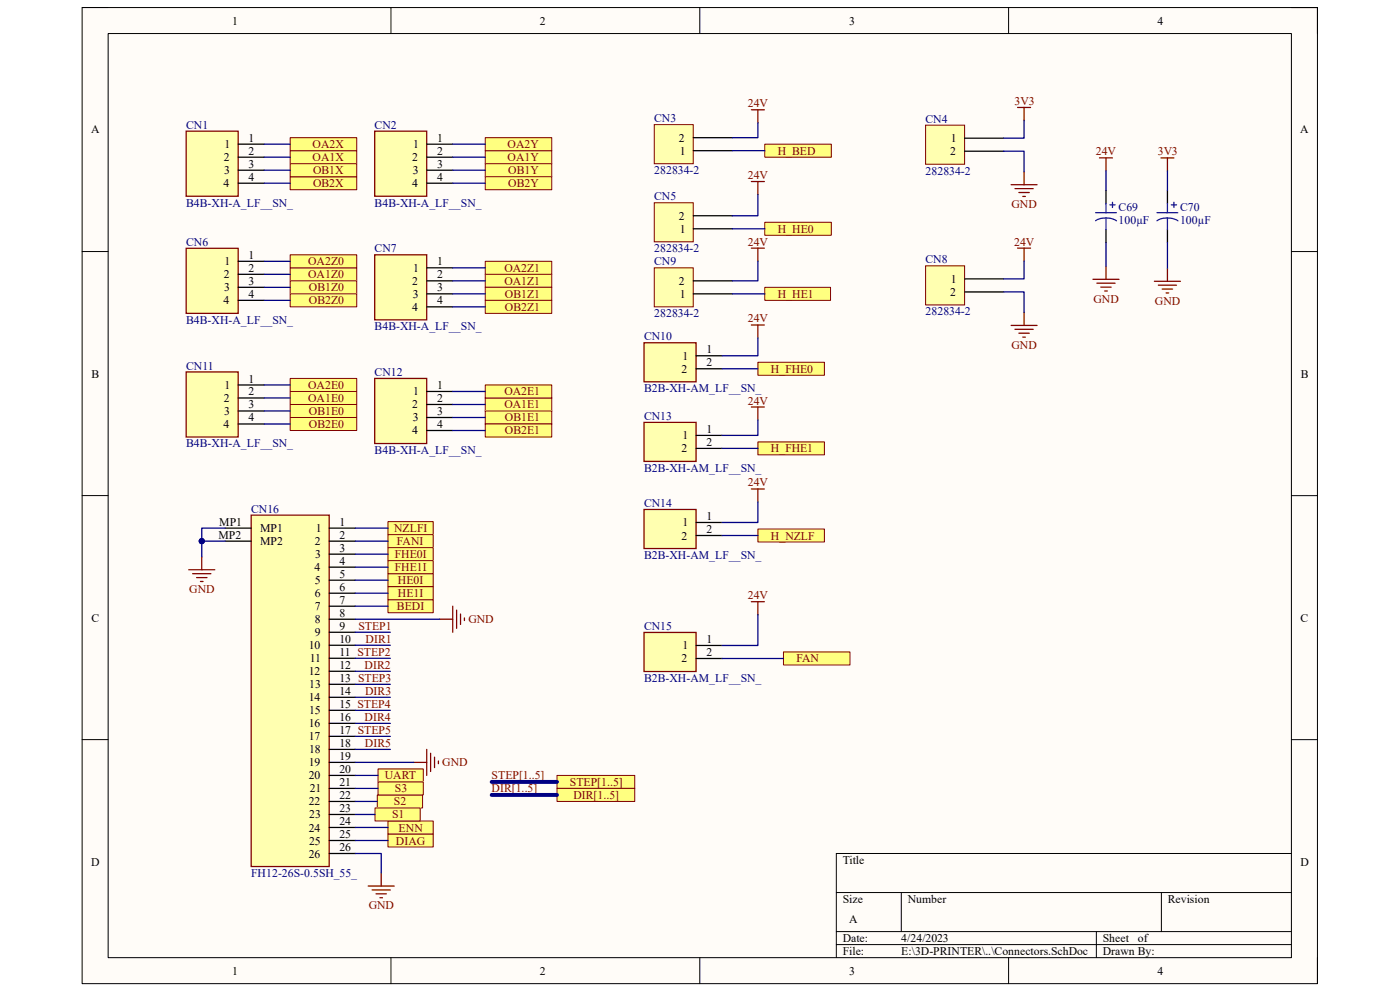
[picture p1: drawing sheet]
<svg xmlns="http://www.w3.org/2000/svg" width="420mm" height="297mm" viewBox="0 0 420 297" stroke-linecap="round" stroke-linejoin="round" font-family="sans-serif">
<path d="M24.6 2.3h370.6v292.5h-370.6z" fill-rule="evenodd" fill="#fffcf8"/>
<path d="M24.6 2.3h370.6v292.5h-370.6z" fill="none" stroke="#000" stroke-width=".3"/>
<path d="M32.4 10.1h355v276.9h-355z" fill-rule="evenodd" fill="#fffcf8"/>
<g fill="none" stroke="#000" stroke-width=".3">
<path d="M24.6 2.3h7.8M32.4 10.1h355v276.9h-355zM117.3 2.3v7.8M209.9 2.3v7.8M302.6 2.3v7.8M387.4 2.3h7.8v7.8M24.6 75.4h7.8M387.4 75.4h7.8M24.6 148.5h7.8M387.4 148.5h7.8M24.6 221.7h7.8M387.4 221.7h7.8"/>
<path d="M387.4 255.8h-136.5v31.2M250.9 267.5h136.5M250.9 279.2h136.5M270.4 267.5v11.7M328.9 279.2v7.8M348.4 267.5v11.7M117.3 287v7.8M209.9 287v7.8M250.9 283.1h136.5M302.6 287v7.8M395.2 287v7.8"/>
</g>
<path d="M87.1 45.2h19.9v3.9h-19.9z" fill-rule="evenodd" fill="#ffff80"/>
<path d="M87.1 45.2h19.9v3.9h-19.9z" fill="none" stroke="#800000" stroke-width=".3"/>
<path d="M87.1 41.3h19.9v3.9h-19.9z" fill-rule="evenodd" fill="#ffff80"/>
<path d="M87.1 41.3h19.9v3.9h-19.9z" fill="none" stroke="#800000" stroke-width=".3"/>
<path d="M145.6 45.2h19.9v3.9h-19.9z" fill-rule="evenodd" fill="#ffff80"/>
<path d="M145.6 45.2h19.9v3.9h-19.9z" fill="none" stroke="#800000" stroke-width=".3"/>
<path d="M145.6 49.1h19.9v3.9h-19.9z" fill-rule="evenodd" fill="#ffff80"/>
<path d="M145.6 49.1h19.9v3.9h-19.9z" fill="none" stroke="#800000" stroke-width=".3"/>
<path d="M145.6 53h19.9v3.9h-19.9z" fill-rule="evenodd" fill="#ffff80"/>
<path d="M145.6 53h19.9v3.9h-19.9z" fill="none" stroke="#800000" stroke-width=".3"/>
<path d="M145.6 41.3h19.9v3.9h-19.9z" fill-rule="evenodd" fill="#ffff80"/>
<path d="M145.6 41.3h19.9v3.9h-19.9z" fill="none" stroke="#800000" stroke-width=".3"/>
<path d="M87.1 80.3h19.9v3.9h-19.9z" fill-rule="evenodd" fill="#ffff80"/>
<path d="M87.1 80.3h19.9v3.9h-19.9z" fill="none" stroke="#800000" stroke-width=".3"/>
<path d="M87.1 84.2h19.9v3.9h-19.9z" fill-rule="evenodd" fill="#ffff80"/>
<path d="M87.1 84.2h19.9v3.9h-19.9z" fill="none" stroke="#800000" stroke-width=".3"/>
<path d="M87.1 88.1h19.9v3.9h-19.9z" fill-rule="evenodd" fill="#ffff80"/>
<path d="M87.1 88.1h19.9v3.9h-19.9z" fill="none" stroke="#800000" stroke-width=".3"/>
<path d="M87.1 76.4h19.9v3.9h-19.9z" fill-rule="evenodd" fill="#ffff80"/>
<path d="M87.1 76.4h19.9v3.9h-19.9z" fill="none" stroke="#800000" stroke-width=".3"/>
<path d="M145.6 82.2h19.9v3.9h-19.9z" fill-rule="evenodd" fill="#ffff80"/>
<path d="M145.6 82.2h19.9v3.9h-19.9z" fill="none" stroke="#800000" stroke-width=".3"/>
<path d="M145.6 86.1h19.9v3.9h-19.9z" fill-rule="evenodd" fill="#ffff80"/>
<path d="M145.6 86.1h19.9v3.9h-19.9z" fill="none" stroke="#800000" stroke-width=".3"/>
<path d="M145.6 90h19.9v3.9h-19.9z" fill-rule="evenodd" fill="#ffff80"/>
<path d="M145.6 90h19.9v3.9h-19.9z" fill="none" stroke="#800000" stroke-width=".3"/>
<path d="M145.6 78.3h19.9v3.9h-19.9z" fill-rule="evenodd" fill="#ffff80"/>
<path d="M145.6 78.3h19.9v3.9h-19.9z" fill="none" stroke="#800000" stroke-width=".3"/>
<path d="M87.1 117.3h19.9v3.9h-19.9z" fill-rule="evenodd" fill="#ffff80"/>
<path d="M87.1 117.3h19.9v3.9h-19.9z" fill="none" stroke="#800000" stroke-width=".3"/>
<path d="M87.1 121.2h19.9v3.9h-19.9z" fill-rule="evenodd" fill="#ffff80"/>
<path d="M87.1 121.2h19.9v3.9h-19.9z" fill="none" stroke="#800000" stroke-width=".3"/>
<path d="M87.1 125.1h19.9v3.9h-19.9z" fill-rule="evenodd" fill="#ffff80"/>
<path d="M87.1 125.1h19.9v3.9h-19.9z" fill="none" stroke="#800000" stroke-width=".3"/>
<path d="M87.1 113.4h19.9v3.9h-19.9z" fill-rule="evenodd" fill="#ffff80"/>
<path d="M87.1 113.4h19.9v3.9h-19.9z" fill="none" stroke="#800000" stroke-width=".3"/>
<path d="M145.6 119.3h19.9v3.9h-19.9z" fill-rule="evenodd" fill="#ffff80"/>
<path d="M145.6 119.3h19.9v3.9h-19.9z" fill="none" stroke="#800000" stroke-width=".3"/>
<path d="M145.6 123.2h19.9v3.9h-19.9z" fill-rule="evenodd" fill="#ffff80"/>
<path d="M145.6 123.2h19.9v3.9h-19.9z" fill="none" stroke="#800000" stroke-width=".3"/>
<path d="M145.6 127.1h19.9v3.9h-19.9z" fill-rule="evenodd" fill="#ffff80"/>
<path d="M145.6 127.1h19.9v3.9h-19.9z" fill="none" stroke="#800000" stroke-width=".3"/>
<path d="M145.6 115.4h19.9v3.9h-19.9z" fill-rule="evenodd" fill="#ffff80"/>
<path d="M145.6 115.4h19.9v3.9h-19.9z" fill="none" stroke="#800000" stroke-width=".3"/>
<path d="M196.3 37.4h11.7v11.7h-11.7z" fill-rule="evenodd" fill="#ffffb0"/>
<path d="M196.3 37.4h11.7v11.7h-11.7z" fill="none" stroke="#800000" stroke-width=".3"/>
<path d="M208 45.2h11.7M208 41.3h11.7" fill="none" stroke="#000" stroke-width=".38"/>
<path d="M196.3 60.8h11.7v11.7h-11.7z" fill-rule="evenodd" fill="#ffffb0"/>
<path d="M196.3 60.8h11.7v11.7h-11.7z" fill="none" stroke="#800000" stroke-width=".3"/>
<path d="M208 68.6h11.7M208 64.7h11.7" fill="none" stroke="#000" stroke-width=".38"/>
<path d="M196.3 80.3h11.7v11.7h-11.7z" fill-rule="evenodd" fill="#ffffb0"/>
<path d="M196.3 80.3h11.7v11.7h-11.7z" fill="none" stroke="#800000" stroke-width=".3"/>
<path d="M208 88.1h11.7M208 84.2h11.7" fill="none" stroke="#000" stroke-width=".38"/>
<path d="M225.4 32.9h3.9M227.4 32.9v3.9M225.4 54.4h3.9M227.4 54.4v3.9M225.4 74.4h3.9M227.4 74.4v3.9M225.4 97.4h3.9M227.4 97.4v3.9M225.4 122h3.9M227.4 122v3.9M225.4 146.5h3.9M227.4 146.5v4" fill="none" stroke="#800000" stroke-width=".38"/>
<path d="M227.4 108.6h19.9v3.9h-19.9z" fill-rule="evenodd" fill="#ffff80"/>
<path d="M227.4 108.6h19.9v3.9h-19.9z" fill="none" stroke="#800000" stroke-width=".3"/>
<path d="M227.4 132.4h19.9v3.9h-19.9z" fill-rule="evenodd" fill="#ffff80"/>
<path d="M227.4 132.4h19.9v3.9h-19.9z" fill="none" stroke="#800000" stroke-width=".3"/>
<path d="M227.4 158.5h19.9v3.9h-19.9z" fill-rule="evenodd" fill="#ffff80"/>
<path d="M227.4 158.5h19.9v3.9h-19.9z" fill="none" stroke="#800000" stroke-width=".3"/>
<path d="M225.4 180.3h3.9M227.4 180.3v3.9" fill="none" stroke="#800000" stroke-width=".38"/>
<path d="M235 195.4h20v3.9h-20z" fill-rule="evenodd" fill="#ffff80"/>
<path d="M235 195.4h20v3.9h-20z" fill="none" stroke="#800000" stroke-width=".3"/>
<path d="M193.2 102.7h15.6v11.7h-15.6z" fill-rule="evenodd" fill="#ffffb0"/>
<path d="M193.2 102.7h15.6v11.7h-15.6z" fill="none" stroke="#800000" stroke-width=".38"/>
<path d="M208.8 106.6h7.8M208.8 110.5h7.8" fill="none" stroke="#000" stroke-width=".38"/>
<path d="M193.2 126.6h15.6v11.7h-15.6z" fill-rule="evenodd" fill="#ffffb0"/>
<path d="M193.2 126.6h15.6v11.7h-15.6z" fill="none" stroke="#800000" stroke-width=".38"/>
<path d="M208.8 130.5h7.8M208.8 134.4h7.8" fill="none" stroke="#000" stroke-width=".38"/>
<path d="M193.2 152.7h15.6v11.7h-15.6z" fill-rule="evenodd" fill="#ffffb0"/>
<path d="M193.2 152.7h15.6v11.7h-15.6z" fill="none" stroke="#800000" stroke-width=".38"/>
<path d="M208.8 156.6h7.8M208.8 160.5h7.8" fill="none" stroke="#000" stroke-width=".38"/>
<path d="M193.2 189.5h15.6v11.8h-15.6z" fill-rule="evenodd" fill="#ffffb0"/>
<path d="M193.2 189.5h15.6v11.8h-15.6z" fill="none" stroke="#800000" stroke-width=".38"/>
<path d="M208.8 193.5h7.8M208.8 197.4h7.8" fill="none" stroke="#000" stroke-width=".38"/>
<path d="M277.7 37.5h11.7v11.7h-11.7z" fill-rule="evenodd" fill="#ffffb0"/>
<path d="M277.7 37.5h11.7v11.7h-11.7z" fill="none" stroke="#800000" stroke-width=".3"/>
<path d="M289.4 41.4h11.7M289.4 45.3h11.7" fill="none" stroke="#000" stroke-width=".38"/>
<path d="M305.3 32.2h3.9M307.2 32.2v3.9M303.3 55.4h7.8M304.5 56.5h5.4M305.7 57.7h3.1M306.8 58.9h.8M307.2 51.5v3.9" fill="none" stroke="#800000" stroke-width=".38"/>
<path d="M277.7 79.7h11.7v11.7h-11.7z" fill-rule="evenodd" fill="#ffffb0"/>
<path d="M277.7 79.7h11.7v11.7h-11.7z" fill="none" stroke="#800000" stroke-width=".3"/>
<path d="M331.8 57.1v3.9M350.2 57.1v3.9M331.8 68.8v3.9M350.2 68.8v3.9M289.4 83.6h11.7M289.4 87.5h11.7" fill="none" stroke="#000" stroke-width=".38"/>
<g fill="none" stroke="#800000" stroke-width=".38">
<path d="M329.8 47.3h3.9M331.8 47.3v3.9M348.3 47.3h3.9M350.2 47.3v3.9M305.3 74.4h3.9M307.2 74.4v3.9M331.8 79.8v3.9M303.3 97.5h7.8M304.5 98.7h5.4M305.7 99.9h3.1M307.2 93.6v3.9M327.9 83.7h7.8"/>
<path d="M329.1 84.9h5.4M330.2 86.1h3.1M331.4 87.2h.8M346.3 84.3h7.8M347.5 85.5h5.5M348.7 86.6h3.1M349.8 87.8h.8M350.2 80.4v3.9M306.8 101h.8"/>
</g>
<path d="M328.7 66.2a6.1 6.1 0 0 1 6.2 0M328.7 63.7h6.2M331.8 61v2.7M331.8 65.3v3.5M333 61.4h1.5M333.7 60.6v1.6M347.1 66.2a6.1 6.1 0 0 1 6.3 0M347.1 63.8h6.2M350.2 61v2.8M350.2 65.3v3.5M351.4 61.4h1.6M352.2 60.6v1.6" fill="none" stroke="#00f" stroke-width=".38"/>
<path d="M75.4 154.4h23.4v105.3h-23.4z" fill-rule="evenodd" fill="#ffffb0"/>
<path d="M75.4 154.4h23.4v105.3h-23.4zM56.6 170.8h7.8M57.8 171.9h5.5M59 173.1h3.1M60.1 174.3h.8M60.5 166.9v3.9M110.5 265.6h7.8M111.6 266.7h5.5M112.8 267.9h3.1M114 269.1h.7M114.4 261.7v3.9" fill="none" stroke="#800000" stroke-width=".38"/>
<g fill="none" stroke="#000" stroke-width=".38">
<path d="M67.5 158.3h7.8M98.8 158.3h7.8M67.5 162.2h7.8M98.8 162.2h7.8M98.8 166.1h7.8M98.8 170h7.8M98.8 173.9h7.8M98.8 177.8h7.8M98.8 181.7h7.8M98.8 185.6h7.8M98.8 189.5h7.8M98.8 193.4h7.8"/>
<path d="M98.8 197.3h7.8M98.8 201.2h7.8M98.8 205.1h7.8M98.8 209h7.8M98.8 212.9h7.8M98.8 216.8h7.8M98.8 220.7h7.8M98.8 224.6h7.8M98.8 228.5h7.8M98.8 232.4h7.8M98.8 236.3h7.8M98.8 240.2h7.8"/>
<path d="M98.8 244.1h7.8M98.8 248h7.8M98.8 251.9h7.8M98.8 255.8h7.8"/>
</g>
<path d="M167.1 232.4h23.3v3.9h-23.3z" fill-rule="evenodd" fill="#ffff80"/>
<path d="M167.1 232.4h23.3v3.9h-23.3z" fill="none" stroke="#800000" stroke-width=".3"/>
<path d="M167.1 236.3h23.3v3.9h-23.3z" fill-rule="evenodd" fill="#ffff80"/>
<path d="M167.1 236.3h23.3v3.9h-23.3z" fill="none" stroke="#800000" stroke-width=".3"/>
<path d="M55.8 39.3h15.6v19.5h-15.6z" fill-rule="evenodd" fill="#ffffb0"/>
<path d="M55.8 39.3h15.6v19.5h-15.6z" fill="none" stroke="#800000" stroke-width=".38"/>
<path d="M71.4 43.2h7.8M71.4 47.1h7.8M71.4 51h7.8M71.4 54.9h7.8" fill="none" stroke="#000" stroke-width=".38"/>
<path d="M87.1 53h19.9v3.9h-19.9z" fill-rule="evenodd" fill="#ffff80"/>
<path d="M87.1 53h19.9v3.9h-19.9z" fill="none" stroke="#800000" stroke-width=".3"/>
<path d="M87.1 49.1h19.9v3.9h-19.9z" fill-rule="evenodd" fill="#ffff80"/>
<path d="M87.1 49.1h19.9v3.9h-19.9z" fill="none" stroke="#800000" stroke-width=".3"/>
<path d="M55.8 74.4h15.6v19.5h-15.6z" fill-rule="evenodd" fill="#ffffb0"/>
<path d="M55.8 74.4h15.6v19.5h-15.6z" fill="none" stroke="#800000" stroke-width=".38"/>
<path d="M71.4 78.3h7.8M71.4 82.2h7.8M71.4 86.1h7.8M71.4 90h7.8" fill="none" stroke="#000" stroke-width=".38"/>
<path d="M55.8 111.5h15.6v19.5h-15.6z" fill-rule="evenodd" fill="#ffffb0"/>
<path d="M55.8 111.5h15.6v19.5h-15.6z" fill="none" stroke="#800000" stroke-width=".38"/>
<path d="M71.4 115.4h7.8M71.4 119.3h7.8M71.4 123.2h7.8M71.4 127.1h7.8" fill="none" stroke="#000" stroke-width=".38"/>
<path d="M112.4 39.3h15.6v19.5h-15.6z" fill-rule="evenodd" fill="#ffffb0"/>
<path d="M112.4 39.3h15.6v19.5h-15.6z" fill="none" stroke="#800000" stroke-width=".38"/>
<path d="M128 43.2h7.8M128 47.1h7.8M128 51h7.8M128 54.9h7.8" fill="none" stroke="#000" stroke-width=".38"/>
<path d="M112.4 76.4h15.6v19.5h-15.6z" fill-rule="evenodd" fill="#ffffb0"/>
<path d="M112.4 76.4h15.6v19.5h-15.6z" fill="none" stroke="#800000" stroke-width=".38"/>
<path d="M128 80.3h7.8M128 84.2h7.8M128 88.1h7.8M128 92h7.8" fill="none" stroke="#000" stroke-width=".38"/>
<path d="M112.4 113.4h15.6v19.5h-15.6z" fill-rule="evenodd" fill="#ffffb0"/>
<path d="M112.4 113.4h15.6v19.5h-15.6z" fill="none" stroke="#800000" stroke-width=".38"/>
<path d="M128 117.3h7.8M128 121.2h7.8M128 125.1h7.8M128 129h7.8" fill="none" stroke="#000" stroke-width=".38"/>
<path d="M116.4 249.9h13.6v4h-13.6z" fill-rule="evenodd" fill="#ffff80"/>
<path d="M116.4 249.9h13.6v4h-13.6z" fill="none" stroke="#800000" stroke-width=".3"/>
<path d="M116.4 246.1h13.6v3.8h-13.6z" fill-rule="evenodd" fill="#ffff80"/>
<path d="M116.4 246.1h13.6v3.8h-13.6z" fill="none" stroke="#800000" stroke-width=".3"/>
<path d="M131.9 185.6h3.9M135.8 181.7v7.8M137 182.9v5.4M138.2 184v3.1M139.3 185.2v.8" fill="none" stroke="#800000" stroke-width=".38"/>
<path d="M116.4 179.7h13.6v3.9h-13.6z" fill-rule="evenodd" fill="#ffff80"/>
<path d="M116.4 179.7h13.6v3.9h-13.6z" fill="none" stroke="#800000" stroke-width=".3"/>
<path d="M124.1 228.5h3.9M128 224.6v7.8M129.2 225.8v5.4M130.4 226.9v3.2M131.5 228.1v.8" fill="none" stroke="#800000" stroke-width=".38"/>
<path d="M116.4 156.3h13.6v3.9h-13.6z" fill-rule="evenodd" fill="#ffff80"/>
<path d="M116.4 156.3h13.6v3.9h-13.6z" fill="none" stroke="#800000" stroke-width=".3"/>
<path d="M116.4 160.2h13.6v3.9h-13.6z" fill-rule="evenodd" fill="#ffff80"/>
<path d="M116.4 160.2h13.6v3.9h-13.6z" fill="none" stroke="#800000" stroke-width=".3"/>
<path d="M116.4 171.9h13.6v3.9h-13.6z" fill-rule="evenodd" fill="#ffff80"/>
<path d="M116.4 171.9h13.6v3.9h-13.6z" fill="none" stroke="#800000" stroke-width=".3"/>
<path d="M116.4 164.1h13.6v3.9h-13.6z" fill-rule="evenodd" fill="#ffff80"/>
<path d="M116.4 164.1h13.6v3.9h-13.6z" fill="none" stroke="#800000" stroke-width=".3"/>
<path d="M116.4 175.8h13.6v3.9h-13.6z" fill-rule="evenodd" fill="#ffff80"/>
<path d="M116.4 175.8h13.6v3.9h-13.6z" fill="none" stroke="#800000" stroke-width=".3"/>
<path d="M116.4 168h13.6v3.9h-13.6z" fill-rule="evenodd" fill="#ffff80"/>
<path d="M116.4 168h13.6v3.9h-13.6z" fill="none" stroke="#800000" stroke-width=".3"/>
<path d="M113.4 230.5h13.6v3.8h-13.6z" fill-rule="evenodd" fill="#ffff80"/>
<path d="M113.4 230.5h13.6v3.8h-13.6z" fill="none" stroke="#800000" stroke-width=".3"/>
<path d="M113.2 238.3h13.6v3.8h-13.6z" fill-rule="evenodd" fill="#ffff80"/>
<path d="M113.2 238.3h13.6v3.8h-13.6z" fill="none" stroke="#800000" stroke-width=".3"/>
<path d="M113.4 234.3h13.6v4h-13.6z" fill-rule="evenodd" fill="#ffff80"/>
<path d="M113.4 234.3h13.6v4h-13.6z" fill="none" stroke="#800000" stroke-width=".3"/>
<path d="M112.5 242.1h13.6v4h-13.6z" fill-rule="evenodd" fill="#ffff80"/>
<path d="M112.5 242.1h13.6v4h-13.6z" fill="none" stroke="#800000" stroke-width=".3"/>
<g fill="none" stroke="#000080" stroke-width=".38">
<path d="M307.2 36.1v5.3h-6.1M301.1 45.3h6.1v6.2M331.8 51.2v5.9M350.2 51.2v5.9M307.2 78.3v5.3h-6.1M331.8 72.7v7.1M350.2 72.7v7.7M301.1 87.5h6.1v6.1M216.6 110.5h10.8M227.4 101.3v5.3h-10.8M216.6 134.4h10.8M227.4 125.9v4.6h-10.8"/>
<path d="M67.5 158.3h-7v3.9M227.4 150.5v6.1h-10.8M216.6 160.5h10.8M216.6 197.4h18.4M227.4 184.2v9.3h-10.8"/>
</g>
<circle cx="60.5" cy="162.2" r=".78" fill="#000080"/>
<circle cx="60.5" cy="162.2" r=".78" fill="none" stroke="#000080" stroke-width=".3"/>
<path d="M67.5 162.2h-7v4.7" fill="none" stroke="#000080" stroke-width=".38"/>
<circle cx="60.5" cy="162.2" r=".78" fill="#000080"/>
<circle cx="60.5" cy="162.2" r=".78" fill="none" stroke="#000080" stroke-width=".3"/>
<g fill="none" stroke="#000080" stroke-width=".38">
<path d="M79.2 54.9h7.9M79.2 51h7.9M79.2 43.2h7.9M79.2 47.1h7.9M135.8 54.9h9.8M135.8 51h9.8M135.8 43.2h9.8M135.8 47.1h9.8M79.2 78.3h7.9M79.2 82.2h7.9M79.2 86.1h7.9M79.2 90h7.9"/>
<path d="M135.8 80.3h9.8M135.8 84.2h9.8M135.8 88.1h9.8M135.8 92h9.8M79.2 115.4h7.9M79.2 119.3h7.9M135.8 117.3h9.8M79.2 123.2h7.9M79.2 127.1h7.9M135.8 121.2h9.8M135.8 125.1h9.8M135.8 129h9.8"/>
<path d="M106.6 158.3h9.8M106.6 170h9.8M106.6 177.8h9.8M106.6 173.9h9.8M106.6 166.1h9.8M106.6 162.2h9.8M106.6 181.7h9.8M106.6 185.6h25.3M106.6 189.5h10.5M106.6 193.4h10.5M106.6 197.3h10.5M106.6 201.2h10.5"/>
<path d="M106.6 205.1h10.5M106.6 209h10.5M106.6 212.9h10.5M106.6 216.8h10.5M106.6 236.3h6.8M106.6 232.4h6.8M106.6 220.7h10.5M106.6 224.6h10.5M106.6 228.5h17.5M106.6 255.8h7.8v5.9M106.6 248h9.8M106.6 251.9h9.8"/>
<path d="M106.6 244.1h5.9M106.6 240.2h6.6"/>
</g>
<path d="M147.5 234.3h19.6M147.5 238.3h19.6" fill="none" stroke="#000080" stroke-width="1.2"/>
<path d="M229.4 86.1h19.8v3.9h-19.8z" fill-rule="evenodd" fill="#ffff80"/>
<path d="M229.4 86.1h19.8v3.9h-19.8z" fill="none" stroke="#800000" stroke-width=".3"/>
<path d="M227.4 78.3v5.9h-7.7M219.7 88.1h9.7" fill="none" stroke="#000080" stroke-width=".38"/>
<path d="M229.4 66.6h20v3.9h-20z" fill-rule="evenodd" fill="#ffff80"/>
<path d="M229.4 66.6h20v3.9h-20z" fill="none" stroke="#800000" stroke-width=".3"/>
<path d="M227.4 58.3v6.4h-7.7M219.7 68.6h9.7" fill="none" stroke="#000080" stroke-width=".38"/>
<path d="M229.4 43.2h20v3.9h-20z" fill-rule="evenodd" fill="#ffff80"/>
<path d="M229.4 43.2h20v3.9h-20z" fill="none" stroke="#800000" stroke-width=".3"/>
<path d="M227.4 36.8v4.5h-7.7M219.7 45.2h9.7" fill="none" stroke="#000080" stroke-width=".38"/>
<g font-size="3.5">
<text x="69.6" y="7.4">1</text>
<text x="162" y="7.4">2</text>
<text x="254.8" y="7.4">3</text>
<text x="347.3" y="7.4">4</text>
<text x="27.3" y="40">A</text>
<text x="390.1" y="40">A</text>
<text x="67.4" y="44.4">1</text>
<text x="74.5" y="42.5">1</text>
<text x="74.5" y="46.4">2</text>
<text x="124" y="44.4">1</text>
<text x="131.1" y="42.5">1</text>
<text x="131.1" y="46.4">2</text>
<text x="203.6" y="42.5">2</text>
<text x="203.9" y="46.4">1</text>
<text x="285" y="46.5">2</text>
<text x="285.3" y="42.6">1</text>
<text x="67.1" y="48.3">2</text>
<text x="67.3" y="52.2">3</text>
<text x="74.5" y="50.2">3</text>
<text x="123.7" y="48.3">2</text>
<text x="123.8" y="52.2">3</text>
<text x="131.1" y="50.2">3</text>
<text x="67.1" y="56.1">4</text>
<text x="74.5" y="54.1">4</text>
<text x="123.7" y="56.1">4</text>
<text x="131.1" y="54.1">4</text>
<text x="203.6" y="65.9">2</text>
<text x="203.9" y="69.8">1</text>
<text x="74.5" y="77.6">1</text>
<text x="67.1" y="83.4">2</text>
<text x="67.4" y="79.5">1</text>
<text x="74.5" y="81.4">2</text>
<text x="124" y="81.4">1</text>
<text x="131.1" y="79.5">1</text>
<text x="131.1" y="83.4">2</text>
<text x="67.3" y="87.3">3</text>
<text x="74.5" y="85.4">3</text>
<text x="74.5" y="89.3">4</text>
<text x="123.7" y="85.4">2</text>
<text x="123.8" y="89.3">3</text>
<text x="131.1" y="87.3">3</text>
<text x="203.6" y="85.4">2</text>
<text x="203.9" y="89.3">1</text>
<text x="285" y="88.7">2</text>
<text x="285.3" y="84.8">1</text>
<text x="67.1" y="91.2">4</text>
<text x="123.7" y="93.2">4</text>
<text x="131.1" y="91.2">4</text>
<text x="204.7" y="107.8">1</text>
<text x="211.9" y="105.9">1</text>
<text x="27.5" y="113.2">B</text>
<text x="204.5" y="111.7">2</text>
<text x="211.9" y="109.8">2</text>
<text x="390.2" y="113.2">B</text>
<text x="67.4" y="116.6">1</text>
<text x="74.5" y="114.6">1</text>
<text x="74.5" y="118.5">2</text>
<text x="124" y="118.5">1</text>
<text x="131.1" y="116.6">1</text>
<text x="67.1" y="120.5">2</text>
<text x="67.3" y="124.4">3</text>
<text x="74.5" y="122.4">3</text>
<text x="123.7" y="122.4">2</text>
<text x="131.1" y="120.5">2</text>
<text x="131.1" y="124.4">3</text>
<text x="67.1" y="128.3">4</text>
<text x="74.5" y="126.3">4</text>
<text x="123.7" y="130.2">4</text>
<text x="123.8" y="126.3">3</text>
<text x="131.1" y="128.3">4</text>
<text x="204.7" y="131.7">1</text>
<text x="211.9" y="129.8">1</text>
<text x="204.5" y="135.6">2</text>
<text x="211.9" y="133.6">2</text>
<text x="211.9" y="155.8">1</text>
<text x="65.5" y="161.4">MP2</text>
<text x="65.8" y="157.5">MP1</text>
<text x="78.1" y="159.5">MP1</text>
<text x="94.7" y="159.5">1</text>
<text x="101.9" y="157.5">1</text>
<text x="101.9" y="161.4">2</text>
<text x="204.5" y="161.7">2</text>
<text x="204.7" y="157.8">1</text>
<text x="211.9" y="159.8">2</text>
<text x="78.1" y="163.4">MP2</text>
<text x="94.4" y="163.4">2</text>
<text x="94.6" y="167.3">3</text>
<text x="101.9" y="165.4">3</text>
<text x="94.4" y="171.2">4</text>
<text x="101.9" y="169.2">4</text>
<text x="101.9" y="173.1">5</text>
<text x="94.4" y="179">6</text>
<text x="94.5" y="175.1">5</text>
<text x="101.9" y="177">6</text>
<text x="94.4" y="182.9">7</text>
<text x="101.9" y="180.9">7</text>
<text x="101.9" y="184.8">8</text>
<text x="27.4" y="186.3">C</text>
<text x="94.4" y="190.7">9</text>
<text x="94.4" y="186.8">8</text>
<text x="101.9" y="188.7">9</text>
<text x="390.2" y="186.3">C</text>
<text x="92.6" y="194.6">10</text>
<text x="101.9" y="192.7">10</text>
<text x="101.9" y="196.6">11 STEP2</text>
<text x="204.7" y="194.6">1</text>
<text x="211.9" y="192.7">1</text>
<text x="211.9" y="196.6">2</text>
<text x="92.6" y="202.4">12</text>
<text x="92.9" y="198.5">11</text>
<text x="101.9" y="200.4">12</text>
<text x="204.5" y="198.5">2</text>
<text x="92.8" y="206.3">13</text>
<text x="101.9" y="204.3">13 STEP3</text>
<text x="101.9" y="208.2">14</text>
<text x="92.6" y="210.2">14</text>
<text x="92.7" y="214.1">15</text>
<text x="101.9" y="212.1">15 STEP4</text>
<text x="92.6" y="218">16</text>
<text x="92.7" y="221.9">17</text>
<text x="101.9" y="216">16</text>
<text x="101.9" y="220">17 STEP5</text>
<text x="92.7" y="225.8">18</text>
<text x="101.9" y="223.9">18</text>
<text x="101.9" y="227.8">19</text>
<text x="92.6" y="233.6">20</text>
<text x="92.7" y="229.7">19</text>
<text x="101.9" y="231.6">20</text>
<text x="92.9" y="237.5">21</text>
<text x="101.9" y="235.5">21</text>
<text x="101.9" y="239.4">22</text>
<text x="92.6" y="241.4">22</text>
<text x="92.8" y="245.3">23</text>
<text x="101.9" y="243.3">23</text>
<text x="92.6" y="249.2">24</text>
<text x="101.9" y="247.3">24</text>
<text x="101.9" y="251.2">25</text>
<text x="92.6" y="257">26</text>
<text x="92.7" y="253.1">25</text>
<text x="101.9" y="255.1">26</text>
<text x="27.3" y="259.5">D</text>
<text x="252.8" y="259">Title</text>
<text x="390.1" y="259.5">D</text>
<text x="252.8" y="270.6">Size</text>
<text x="272.3" y="270.6">Number</text>
<text x="350.4" y="270.6">Revision</text>
<text x="254.8" y="276.5">A</text>
<text x="252.8" y="282.4">Date:</text>
<text x="252.8" y="286.3">File:</text>
<text x="270.4" y="286.3">E:\3D-PRINTER\..\Connectors.SchDoc</text>
<text x="270.4" y="282.4">4/24/2023</text>
<text x="330.8" y="286.3">Drawn By:</text>
<text x="330.8" y="282.4">Sheet</text>
<text x="341.3" y="282.4">of</text>
<text x="69.6" y="292.1">1</text>
<text x="162" y="292.1">2</text>
<text x="254.8" y="292.1">3</text>
<text x="347.3" y="292.1">4</text>
</g>
<g font-size="3.5" fill="#800000">
<text x="224.3" y="32.2">24V</text>
<text x="304.3" y="31.5">3V3</text>
<text x="93.8" y="44.4">OA2X</text>
<text x="152.3" y="44.4">OA2Y</text>
<text x="233.3" y="46.4">H_BED</text>
<text x="328.8" y="46.6">24V</text>
<text x="347.3" y="46.6">3V3</text>
<text x="93.8" y="48.3">OA1X</text>
<text x="93.9" y="52.2">OB1X</text>
<text x="152.3" y="48.3">OA1Y</text>
<text x="152.5" y="52.2">OB1Y</text>
<text x="224.3" y="53.7">24V</text>
<text x="93.9" y="56.1">OB2X</text>
<text x="152.5" y="56.1">OB2Y</text>
<text x="303.4" y="62.4">GND</text>
<text x="233.3" y="69.8">H_HE0</text>
<text x="224.3" y="73.6">24V</text>
<text x="304.2" y="73.6">24V</text>
<text x="92.5" y="83.4">OA1Z0</text>
<text x="92.5" y="79.5">OA2Z0</text>
<text x="151.3" y="81.4">OA2Z1</text>
<text x="92.7" y="87.3">OB1Z0</text>
<text x="151.3" y="85.4">OA1Z1</text>
<text x="151.5" y="89.3">OB1Z1</text>
<text x="233.3" y="89.3">H_HE1</text>
<text x="92.7" y="91.2">OB2Z0</text>
<text x="151.5" y="93.2">OB2Z1</text>
<text x="328" y="90.8">GND</text>
<text x="346.5" y="91.4">GND</text>
<text x="224.3" y="96.6">24V</text>
<text x="303.4" y="104.6">GND</text>
<text x="231.3" y="111.7">H_FHE0</text>
<text x="92.5" y="116.6">OA2E0</text>
<text x="151.3" y="118.5">OA2E1</text>
<text x="92.5" y="120.5">OA1E0</text>
<text x="92.7" y="124.4">OB1E0</text>
<text x="151.3" y="122.4">OA1E1</text>
<text x="224.3" y="121.2">24V</text>
<text x="92.7" y="128.3">OB2E0</text>
<text x="151.5" y="126.3">OB1E1</text>
<text x="151.5" y="130.2">OB2E1</text>
<text x="231.3" y="135.6">H_FHE1</text>
<text x="224.3" y="145.8">24V</text>
<text x="118.2" y="159.5">NZLFI</text>
<text x="231.3" y="161.7">H_NZLF</text>
<text x="118.4" y="167.3">FHE0I</text>
<text x="119.1" y="163.4">FANI</text>
<text x="118.4" y="171.2">FHE1I</text>
<text x="56.8" y="177.8">GND</text>
<text x="119.4" y="175.1">HE0I</text>
<text x="119.4" y="179">HE1I</text>
<text x="224.3" y="179.6">24V</text>
<text x="119.1" y="182.9">BEDI</text>
<text x="107.5" y="188.7">STEP1</text>
<text x="140.5" y="186.8">GND</text>
<text x="109.7" y="192.7">DIR1</text>
<text x="109.4" y="200.4">DIR2</text>
<text x="238.9" y="198.5">FAN</text>
<text x="109.6" y="208.2">DIR3</text>
<text x="109.4" y="216">DIR4</text>
<text x="109.5" y="223.9">DIR5</text>
<text x="115.4" y="233.6">UART</text>
<text x="132.7" y="229.7">GND</text>
<text x="147.5" y="233.6">STEP[1..5]</text>
<text x="118.5" y="237.5">S3</text>
<text x="147.5" y="237.5">DIR[1..5]</text>
<text x="171" y="235.5">STEP[1..5]</text>
<text x="172" y="239.4">DIR[1..5]</text>
<text x="117.6" y="245.3">S1</text>
<text x="118.2" y="241.4">S2</text>
<text x="119.6" y="249.2">ENN</text>
<text x="118.8" y="253.1">DIAG</text>
<text x="110.6" y="272.6">GND</text>
</g>
<g font-size="3.5" fill="#000080">
<text x="55.8" y="38.6">CN1</text>
<text x="112.4" y="38.6">CN2</text>
<text x="196.3" y="36.6">CN3</text>
<text x="277.7" y="36.7">CN4</text>
<text x="196.3" y="52.2">282834-2</text>
<text x="277.7" y="52.4">282834-2</text>
<text x="55.8" y="62">B4B-XH-A_LF__SN_</text>
<text x="112.4" y="62">B4B-XH-A_LF__SN_</text>
<text x="196.3" y="60">CN5</text>
<text x="335.6" y="63.4">C69</text>
<text x="354" y="63.4">C70</text>
<text x="335.6" y="67.3">100µF</text>
<text x="354" y="67.3">100µF</text>
<text x="55.8" y="73.7">CN6</text>
<text x="112.4" y="75.6">CN7</text>
<text x="196.3" y="75.6">282834-2</text>
<text x="196.3" y="79.5">CN9</text>
<text x="277.7" y="79">CN8</text>
<text x="196.3" y="95.1">282834-2</text>
<text x="277.7" y="94.5">282834-2</text>
<text x="55.8" y="97.1">B4B-XH-A_LF__SN_</text>
<text x="112.4" y="99">B4B-XH-A_LF__SN_</text>
<text x="193.2" y="102">CN10</text>
<text x="55.8" y="110.7">CN11</text>
<text x="112.4" y="112.7">CN12</text>
<text x="193.2" y="117.6">B2B-XH-AM_LF__SN_</text>
<text x="193.2" y="125.9">CN13</text>
<text x="55.8" y="134.1">B4B-XH-A_LF__SN_</text>
<text x="112.4" y="136.1">B4B-XH-A_LF__SN_</text>
<text x="193.2" y="141.4">B2B-XH-AM_LF__SN_</text>
<text x="75.4" y="153.6">CN16</text>
<text x="193.2" y="151.9">CN14</text>
<text x="193.2" y="167.6">B2B-XH-AM_LF__SN_</text>
<text x="193.2" y="188.8">CN15</text>
<text x="193.2" y="204.4">B2B-XH-AM_LF__SN_</text>
<text x="75.4" y="262.8">FH12-26S-0.5SH_55_</text>
</g>
</svg>
